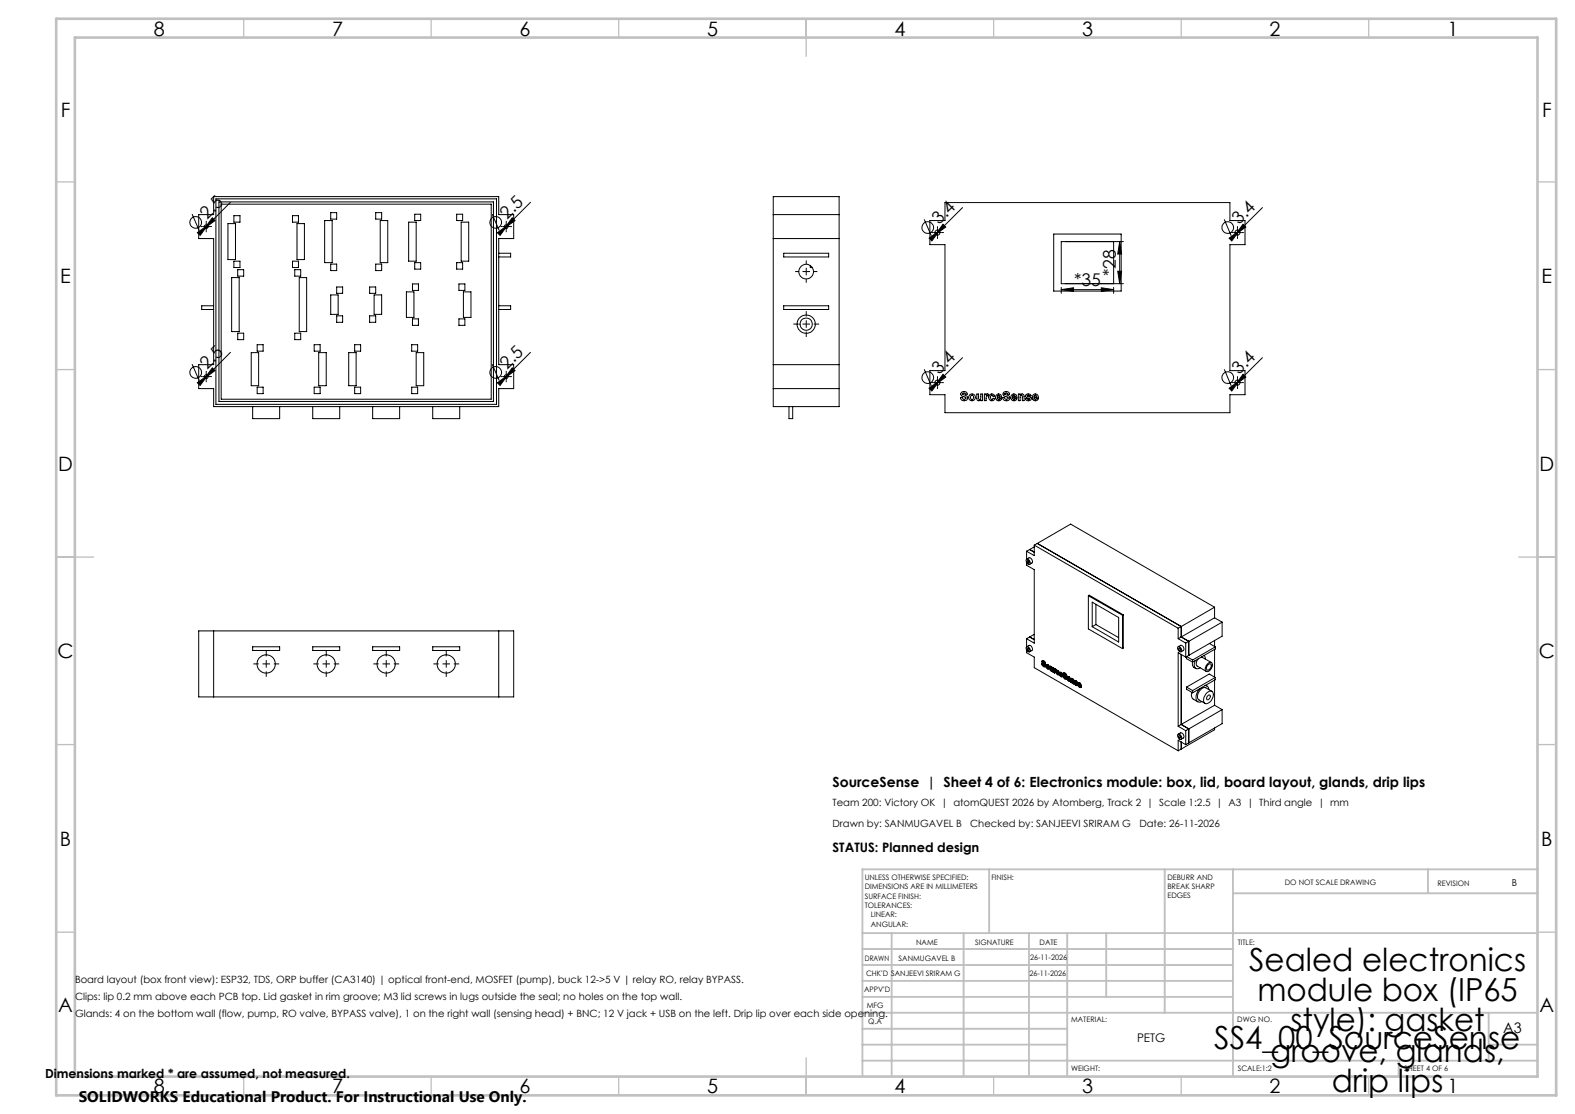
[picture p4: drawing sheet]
<svg xmlns="http://www.w3.org/2000/svg" width="420mm" height="297mm" viewBox="0 0 420 297" stroke-linecap="round" stroke-linejoin="round" font-family="sans-serif">
<g fill="none" stroke="#000" stroke-width=".27">
<path d="M51.2 57.1l1.9 4.4M56.6 58.1l.7 .7-2.7 2zM57 52.4h76v4.8h4v6.4h-4v33.6h4v6.4h-4v4.8h-76v-4.8h-4v-6.4h4v-33.6h-4v-6.4h4zM57.6 53h74.8v54.8h-74.8zM58.4 53.8h73.2v53.2h-73.2zM59 54.4h72v52h-72zM60.8 59.6h2v9.6h-2zM61.5 53.9l-6.1 6.2M62.4 57.5h1.6v1.7h-1.6zM78 57.5h1.6v1.7h-1.6zM79.2 59.6h2v9.6h-2zM86.6 58.8h2v11.2h-2z"/>
<path d="M88.2 56.7h1.6v1.7h-1.6zM100.2 56.7h1.6v1.7h-1.6zM101.4 58.8h2v11.2h-2zM109 59.2h2v10.4h-2zM110.6 57.1h1.6v1.7h-1.6zM121.8 57.1h1.6v1.7h-1.6zM123 59.2h2v10.4h-2zM131.2 57.1l1.9 4.4M136.6 58.1l.7 .7-2.7 2zM141.5 53.9l-6.9 6.9M206.2 57.2h17.6M206.2 52.4h17.6v56h-17.6z"/>
<path d="M246.5 58.5l1.9 4.4M251.5 59.8l.7 .7-2.7 2zM252 54h76v4.8h4v6.4h-4v33.6h4v6.4h-4v4.8h-76v-4.8h-4v-6.4h4v-33.6h-4v-6.4h4zM256.7 55.3l-6.2 6.2M326.5 58.5l1.8 4.4M331.5 59.8l.7 .7-2.7 2zM336.7 55.3l-6.3 6.2M52.6 62.1l2.8-2-2 2.7zM54.5 60.5h1M55.4 60.1l-.8 .7M61.8 74h2v14.4h-2zM62.4 69.6h1.6v1.7h-1.6z"/>
<path d="M63.4 71.9h1.6v1.7h-1.6zM78 69.6h1.6v1.7h-1.6zM78.6 71.9h1.6v1.7h-1.6zM79.8 74h2v14.4h-2zM88.2 70.4h1.6v1.7h-1.6zM88.2 78.6h2v5.2h-2zM89.8 76.5h1.6v1.7h-1.6zM98.6 76.5h1.6v1.7h-1.6zM99.8 78.6h2v5.2h-2zM100.2 70.4h1.6v1.7h-1.6zM108.4 77.8h2v6.8h-2zM110 75.7h1.6v1.7h-1.6z"/>
<path d="M110.6 70h1.6v1.8h-1.6zM121.8 70h1.6v1.8h-1.6zM122.4 75.7h1.6v1.7h-1.6zM123.6 77.8h2v6.8h-2zM132.6 62.1l2.7-2-2 2.7zM133 67.5h3.2v1h-3.2M206.2 63.6h17.6M209 67.5h12v1h-12zM216.1 70.8v.5h.5M247.8 63.5l2.7-2-2 2.7zM250.5 61.5l-1 1M281 62.4h18v15.2h-18z"/>
<path d="M283 77.2l3.3-.5v1zM283 76.6v1.6M283 77.2h14M293.7 76.7l3.3 .5-3.3 .5zM297 64.4v11.2M297 76.6v1.6M298.1 72.3h1l-.5 3.3zM298.6 64.4l.5 3.3h-1zM298.6 64.4v11.2M299.6 64.4h-16.6v11.2h16.6M327.8 63.5l2.6-2-1.9 2.7zM330.4 61.5l-.9 1"/>
<path d="M51.2 97.1l1.9 4.4M56.6 98.1l.7 .7-2.7 2zM57 81.5h-3.2v1h3.2M61.5 93.9l-6.1 6.2M63.4 88.8h1.6v1.8h-1.6zM67 94h2v8.8h-2zM68.6 91.9h1.6v1.7h-1.6zM78.6 88.8h1.6v1.8h-1.6zM83.8 91.9h1.6v1.7h-1.6zM85 94h2v8.8h-2zM89.8 84.2h1.6v1.7h-1.6zM93 94h2v8.8h-2z"/>
<path d="M94.6 91.9h1.6v1.7h-1.6zM98.6 84.2h1.6v1.7h-1.6zM109.8 91.9h1.6v1.7h-1.6zM110 85h1.6v1.7h-1.6zM111 94h2v8.8h-2zM122.4 85h1.6v1.7h-1.6zM131.2 97.1l1.9 4.4M133 81.5h3.2v1h-3.2M136.6 98.1l.7 .7-2.7 2zM141.5 93.9l-6.9 6.9M206.2 97.2h17.6M209 81.5h12v1h-12z"/>
<path d="M246.5 98.5l1.9 4.4M251.5 99.8l.7 .7-2.7 2zM256.7 95.4l-6.2 6.1M326.5 98.5l1.8 4.4M331.5 99.8l.7 .7-2.7 2zM336.7 95.4l-6.3 6.1M52.6 102.1l2.8-2-2 2.7zM55.4 100.1l-.8 .7M67.4 108.4v3.2h7.2v-3.2M68.6 103.2h1.6v1.7h-1.6zM83.4 108.4v3.2h7.2v-3.2M83.8 103.2h1.6v1.7h-1.6z"/>
<path d="M94.6 103.2h1.6v1.7h-1.6zM99.4 108.4v3.2h7.2v-3.2M109.8 103.2h1.6v1.7h-1.6zM115.4 108.4v3.2h7.2v-3.2M132.6 102.1l2.7-2-2 2.7zM206.2 103.6h17.6M210.4 108.4v3.2h1v-3.2M247.8 103.5l2.7-2-2 2.7zM250.5 101.5l-1 1M256.5 104.5l.3-.1a.86 .86 0 0 1 1.2 .7h-.5l-.4-.3-.4 .3a1.32 1.32 0 0 1 1.3 1.3 1.01 1.01 0 0 1-1.1 .4 1.01 1.01 0 0 1-.8-.8h.5a.47 .47 0 0 0 .5 .5 .47 .47 0 0 0 .4-.6 1.1 1.1 0 0 1-1.2-1.2zM258.9 105.5l.3-.1a.59 .59 0 0 1 .4 .5 .59 .59 0 0 1-.4 .6l-.4-.4zM260.5 105.1h.4v1.2a.28 .28 0 0 0 .3 .2 .28 .28 0 0 0 .3-.2v-1.2h.5v1.7h-.5v-.2a.57 .57 0 0 1-.6 .2 .57 .57 0 0 1-.4-.6z"/>
<path d="M262.5 105.1h.5v.2l.3-.3 .3 .1-.1 .5h-.4l-.1 1.2h-.5zM263.9 105.2l.9-.1 .5 .5-.5 .1a.32 .32 0 0 0-.4-.3 .32 .32 0 0 0-.2 .3 .46 .46 0 0 0-.1 .6 .46 .46 0 0 0 .6 .2l.1-.3h.5a.88 .88 0 0 1-1.4 .5 .88 .88 0 0 1 0-1.5zM265.7 105.3a.84 .84 0 0 1 1-.1 .84 .84 0 0 1 .4 .9h-1.1l.2 .4 .4-.2h.5a.88 .88 0 0 1-1.4 .4 .88 .88 0 0 1 0-1.4zM266.1 105.5l.4-.1 .2 .4h-.7zM267.8 104.5l.2-.1a.86 .86 0 0 1 1.2 .7h-.5l-.4-.3-.4 .3a1.39 1.39 0 0 1 1.4 1.3 1.04 1.04 0 0 1-1.1 .4 1.04 1.04 0 0 1-.8-.8h.4a.47 .47 0 0 0 .5 .5 .47 .47 0 0 0 .4-.6 1.1 1.1 0 0 1-1.2-1.2zM269.8 105.3a.84 .84 0 0 1 1-.1 .84 .84 0 0 1 .4 .9h-1.2l.3 .4 .4-.2h.4a.88 .88 0 0 1-1.3 .4 .88 .88 0 0 1 0-1.4zM270.1 105.5l.4-.1 .2 .4h-.7zM271.6 105.1h.4v.2a.58 .58 0 0 1 .7-.2 .58 .58 0 0 1 .4 .6v1.1h-.5v-1.2a.27 .27 0 0 0-.3-.2 .27 .27 0 0 0-.2 .2l-.1 1.2h-.4zM273.6 105.2l.9-.1 .5 .4-.5 .1-.4-.2-.2 .2a.82 .82 0 0 1 1 1l-1 .2-.5-.5 .5-.1 .1 .3h.4l.2-.1-.2-.2a.78 .78 0 0 1-.9-.6zM275.5 105.3a.83 .83 0 0 1 1-.1 .83 .83 0 0 1 .4 .9h-1.2l.3 .4 .4-.2h.5a.88 .88 0 0 1-1.4 .4 .88 .88 0 0 1 0-1.4zM275.8 105.5l.4-.1 .2 .4h-.7zM327.8 103.5l2.6-2-1.9 2.7z"/>
<path d="M330.4 101.5l-.9 1M273.7 149.1a.85 .85 0 0 1 .9 .4 .85 .85 0 0 1-.1 1 1.02 1.02 0 0 1-.8-1.4zM273.8 150v.7l2 1.2v19.6l-2-1.2M273.8 147v2.1M273.8 149.1l.6-.4a.92 .92 0 0 1 .8 1.4l-.6 .4M273.9 149.5a.31 .31 0 0 1 .4 .2 .31 .31 0 0 1-.1 .4zM274.4 149.6v.1M274.6 146.5l1.2 .7M274.6 146.5l-.8 .5M275.8 145.8l-1.2 .7M275.8 145.3l38.4 22.2M275.8 145.3v2.8l-2-1.1"/>
<path d="M276.6 144.9l38.4 22.1M276.6 144.9l8.9-5.2 38.4 22.2M276.6 144.9l-.8 .4M290.2 158.8l.2-.1 9.1 5.2M290.2 158.8l9.1 5.2M290.2 158.8v8.9l9.1 5.2M53 168.2h84v17.6h-84zM57 168.2v17.6M67.4 172.4h7.2v1h-7.2zM83.4 172.4h7.2v1h-7.2zM99.4 172.4h7.2v1h-7.2zM115.4 172.4h7.2v1h-7.2z"/>
<path d="M133 168.2v17.6M273.7 172.5a.82 .82 0 0 1 .9 .4 .82 .82 0 0 1-.1 .9 1.01 1.01 0 0 1-.8-1.3zM273.8 173.3v.7l2 1.2v2.8l38.4 22.2M273.8 170.3v2.1M273.8 172.4l.6-.3a.9 .9 0 0 1 .8 1.3l-.6 .4M273.9 172.9a.29 .29 0 0 1 .4 .1 .29 .29 0 0 1-.1 .4zM274.4 173h.1M274.6 169.8l1.2 .7M274.6 169.8l-.8 .5M275.8 169.1l-1.2 .7M277.7 176.9a.61 .61 0 0 0 .3 .7 .61 .61 0 0 0 .7-.1M277.7 176.9l.4 .1"/>
<path d="M277.7 176.9l.3 .2M277.9 176.2h.4M278 177.1l.3 .4M278 176.5l.2 .1M278 176.5l.1 .1M278.1 176.5l.3 .3M278.1 176.5h.1M278.1 176.5h-.1M278.1 176.6l.5 .5 .1 .4M278.1 177l.3 .4M278.1 177l-.1 .1M278.2 176.6l.2 .2"/>
<path d="M278.2 176.6h-.1M278.2 176.2h-.2a1.17 1.17 0 0 0 .5 1.2l-.2 .1M278.2 176.2l.5 .7M278.3 176.2l.4 .3v.4M278.3 176.2h-.1M278.4 177.4h.1M278.4 177.4l-.1 .1M278.4 176.8l.3 .1M278.5 176.8l.3 .7M278.8 177.5l-.2 .3M278.8 177.5h-.1M279.1 177.7l.1-.2a.34 .34 0 0 1 .3 .2 .34 .34 0 0 1-.2 .4"/>
<path d="M279.1 177.7l.2 .4M279.2 177.6l.2 .4M279.2 177.6l-.1 .1M279.3 177.4l-.1 .2M279.3 177.3l.5 .7M279.3 177.3l-.1-.1a.6 .6 0 0 0-.2 .8 .6 .6 0 0 0 .7 .3l.1-.3M279.4 177.2l.5 .8M279.4 177.2h-.4M279.4 178l-.1 .1M279.4 177.2l-.1 .1M279.4 178l.1 .1M279.8 178.3l-.2 .1"/>
<path d="M279.9 178l-.1 .3M279.9 178h-.1M280 177.7v.6a.45 .45 0 0 0 .5 .6M280 177.7h.3M280 177.7l.2 .1M280.2 178.3l.1 .4M280.2 177.8v.5M280.3 178.2l.2 .4-.2 .1M280.3 177.7v.5M280.3 178.2l-.1 .1M280.3 177.7l-.1 .1M280.5 178v.6l-.2 .1"/>
<path d="M280.5 178.9h.1M280.5 178h.3M280.5 178l.2 .1M280.5 178.9l.2 .2M280.7 178.1v1M280.8 178l-.1 1.1M280.8 178l-.1 .1M281 178.3v1l.2 .1M281 178.3h.3M281 178.3l.2 .1M281.2 178.4l.2 .1M281.2 179.1v.3"/>
<path d="M281.3 178.3v.1M281.3 179l-.1 .4M281.3 178.3l-.1 .1M281.3 179l-.1 .1M281.4 178.7l-.1 .3M281.4 178.5l.1 .1M281.4 178.7l.1 .1M281.4 178.7l-.2 .4M281.4 178.4h.1M281.4 178.4l-.1 .1M281.5 178.4l.2 .1M281.5 178.4l-.1 .1"/>
<path d="M281.5 178.6v.2M281.7 178.5l-.2 .3M281.7 178.5l-.2 .1M281.8 179.2l.2-.2 .4 .3M281.8 179.2l.2 .5M281.8 178.7h.3M281.8 178.7l-.1 .1M281.9 179.1l.2 .5-.1 .1M281.9 179v.1M281.9 179.1l-.1 .1M282 178.8l-.2-.1a.64 .64 0 0 0-.1 .8 .64 .64 0 0 0 .6 .4l.1-.2M282 178.8l.4 .5"/>
<path d="M282.1 178.7l.4 .6h-.1M282.1 178.7l-.1 .1M282.2 179.6l-.2 .1M282.2 179.6l.3 .1M282.2 179.6l.2 .1M282.5 179.7l-.2 .2M282.5 179.7h-.1M282.8 179.2l.2 .1M282.8 179.2l-.2 .1M282.9 179.5v.1M282.9 179.6l-.2 .1M282.9 179.6l.1 .1"/>
<path d="M282.9 179.9l.1 .2M282.9 179.3l.3 .3 .1 .6M282.9 179.5l.2 .4-.4-.2M282.9 179.5l-.2 .2M282.9 179.3h-.1a.61 .61 0 0 0-.2 .7 .61 .61 0 0 0 .7 .3M283 179.3l.4 .4-.1 .5M283 179.3h-.1M283.6 179.5h.4M283.7 179.8v.1M283.7 179.7l.4 .4M283.7 179.7h.1M283.7 179.8h.1"/>
<path d="M283.7 179.9l.7 .9M283.8 179.7l-.1 .1M283.8 179.7l.1 .1M283.9 179.8l.2 .3M283.9 179.8l-.2 .1M283.9 179.6l-.2-.1a1.01 1.01 0 0 0 .5 1.2l-.2 .1M283.9 179.6l.5 .6M284 179.5l.5 .5-.1 .2M284 179.5l-.1 .1M291.3 160.5l7 4.1v6.6l-7-4.1zM292.2 166.5l-.9 .6M292.2 166.5l6.1 3.5"/>
<path d="M292.2 161.1v5.4M299.3 164v8.9M299.5 163.9v8.9l-.2 .1M299.5 163.9l-.2 .1M314.1 172.5a.82 .82 0 0 1 .9 .4 .82 .82 0 0 1-.1 .9 1.01 1.01 0 0 1-.8-1.3zM314.2 172.4l.6-.3a.88 .88 0 0 1 .8 1.3l-.6 .4M314.2 167.5v2.8M314.2 170.3l2 1.1M314.4 172.8a.31 .31 0 0 1 .4 .2 .31 .31 0 0 1-.2 .4l-.3-.3zM314.7 173h.1M315 167v2.8M315 174.5v18.6"/>
<path d="M315 169.8l2 1.2M315 167l-.8 .5M315 169.8l-.8 .5M316.2 175.2l-2-1.2v19.6M316.2 171.4v3.8M316.4 175.1v.5l1.6 .9M316.4 175l1.6 1M317 171v3.7M317 174.7l-.8 .5M317 171l-.8 .4M318 176.5l.1 1 .8 .7M318 176v.5"/>
<path d="M318.7 176.1a1.52 1.52 0 0 0 .4 2.2l.9-.3M319.5 175.7a1.45 1.45 0 0 0-.2 1.9l2.4 1.4M320.4 175.2l2.6 1.4M321.1 174.7l.3 1M321.9 177.5a.56 .56 0 0 1 .7-.5 .56 .56 0 0 1 .4 .7 .93 .93 0 0 1-1.2 .8l-.1-.3zM322 177a.74 .74 0 0 1 1.1-.3 .74 .74 0 0 1 .1 1.1 1.18 1.18 0 0 1-1.7 1l-.1-.7zM322.5 171.6l1.6 .9M323.9 161.9l-8.9 5.1M323.9 161.9v2.8M323.9 170.8v1.5M323.9 173.1v7.4M323.9 164.7l-8.9 5.1"/>
<path d="M323.9 164.7l2 1.2M324.1 172.5l-6.1 3.5M324.1 172.5v.5l-6.1 3.5M325.9 165.9l-8.9 5.1M325.9 165.9v3.7l-8.9 5.1M282.9 180.2l-.2-.4 .6 .4M283 180.1l.1 .1M283 180.1l-.1 .1M283.1 180.2h-.2M283.1 180.2l.2 .1M283.2 180.1l-.1 .1M283.3 180.2l.1 .1"/>
<path d="M283.4 180.3l-.2 .1M283.4 180.2a.71 .71 0 0 0 1 .8v-.2M283.4 180.2l.4 .1M283.4 180.2l.3 .1M283.4 180.3h-.1M283.7 180.3l.3 .5M283.8 180.3l.3 .4M283.8 180.3h-.1M284.1 180.7h.1M284.1 180.7l-.1 .1M284.1 180.1l.3 .1M284.2 180.1l.4 .7"/>
<path d="M284.6 180.8l-.3 .3M284.6 180.8h-.2M284.9 180.7l.2 .4-.3-.2zM284.9 180.7v.1M284.9 180.8l-.1 .1M284.9 180.8l.2 .1M284.9 181.1l.2 .2M284.9 180.5l.3 .3 .2 .6M284.9 180.5h-.1a.59 .59 0 0 0-.2 .7 .59 .59 0 0 0 .8 .3M285.1 180.4l.3 .5v.5M285.1 180.4l-.4 .1M285.1 181.3h.1"/>
<path d="M285.1 180.4l-.2 .1M285.1 181.3l-.1 .1M285.1 181.3l.3 .2M285.2 181.3h-.1M285.4 181.4l-.6-.4 .2 .4M285.4 181.4h.1M285.4 181.5l-.1 .1M285.5 181.4l-.1 .1M285.5 180.9h.4M285.5 180.9v1l.3 .1M285.5 180.9l.3 .1M285.8 181v.2"/>
<path d="M285.8 181.6v.4M285.9 180.9v.2M285.9 181.5l-.1 .5M285.9 181.5l-.1 .1M285.9 180.9l-.1 .1M285.9 181.3v.2M286 181.3l.1 .9 .2 .1M286 181.3l-.2 .3M286.1 181.1l.2 .6M286.2 181.1l.3 .5M286.2 181.1h-.4h.3M286.2 181.1h-.1"/>
<path d="M286.3 181.7v.6M286.5 181.6l-.2 .7M286.5 181.6l-.2 .1M286.5 182.1a.5 .5 0 0 0 .2 .5 .5 .5 0 0 0 .6 0M286.5 182.1l.2 .1M286.6 181.6h.4M286.7 182.2l.2 .3M286.7 182.1h-.2M286.7 181.9h.1M286.8 181.8l.5 .3M286.8 181.8l-.1 .1M286.8 181.9l.4 .4"/>
<path d="M286.8 181.9h.1M286.8 181.8h.1M286.8 182.2h-.1M286.9 182.3l.1 .2M286.9 181.6h-.3l-.1 .3 .6 .6M286.9 181.6l.4 .5M286.9 182.5l.2 .1M287 181.6l.4 .5h-.1M287 182.5h.1M287 181.6h-.1M287 182.5h-.1M287.1 182.5h.1"/>
<path d="M287.1 182.5v.1M287.2 182.1l.2 .2M287.2 182.3l.1 .3M287.4 182.3v.2M287.4 182.7l-.2 .1M287.4 182.3h-.2M287.4 182.5l-.1 .2M287.4 182.5l-.1 .1M287.7 182.1h.3M287.7 182.1l-.2 .1M287.8 182.4v.1M287.8 182.5l.2 .1"/>
<path d="M287.8 182.5h-.1M287.8 182.8l.2 .2M287.8 182.2l.5 .9M287.8 182.4l.2 .3-.3-.2M287.8 182.4l-.1 .1M287.8 182.2l-.1-.1a.63 .63 0 0 0-.2 .8 .63 .63 0 0 0 .7 .4l.1-.1M287.9 183.1l-.2-.4 .6 .4M288 182.1l.3 .5v.5M288 183h.1M288 182.1l-.2 .1M288 183l-.1 .1M288 183l.3 .2"/>
<path d="M288.1 182.9l-.1 .1M288.3 183l.1 .1M288.4 183.1l-.3 .2M288.4 183.1l-.1 .1M314.1 195.8a.84 .84 0 0 1 .9 .4 .84 .84 0 0 1-.1 .9 1.01 1.01 0 0 1-.8-1.3zM314.2 195.8l.6-.4a.9 .9 0 0 1 .8 1.3l-.6 .4M314.2 193.6l2 1.2M314.4 196.1a.31 .31 0 0 1 .4 .2 .31 .31 0 0 1-.2 .4l-.3-.3zM314.7 196.3l.1 .1M315 197.8v1.9M315 193.1l2 1.2M315 193.1l-.8 .5"/>
<path d="M315 199.7l-.8 .5M316.2 198.5l-2-1.2v2.9M316.2 194.8v3.7M316.4 183.2v.6l1.6 .9M316.4 183.2l1.6 .9M317 194.3v3.7M317 198l-.8 .5M317 194.3l-.8 .5M317.8 184.6l-.1 .9 .2 .6 1.5 1M318 184.1v.6M319.9 183.6a2.82 2.82 0 0 0-.6 3.4l.7 .2 .5-.2M321.3 182.8l.8 .3 .3 .7"/>
<path d="M321.5 182.7l.3 .2M321.7 184.9a1 1 0 0 1 .9-.7 1 1 0 0 1 .9 .7 2.35 2.35 0 0 1-2 2.7 1.84 1.84 0 0 1 .2-2.7zM322.1 185.5l.3-.2a.68 .68 0 0 1 .3 .8 .68 .68 0 0 1-.8 .4l-.1-.4zM323.2 184.3l-1.6-.9a2.17 2.17 0 0 0-1.9 3.1l1.6 1M323.9 181.3v6.7M323.9 194.1v.5l-8.9 5.1M323.9 188l-8.9 5.1M323.9 188l2 1.2M324.1 180.6l-1.6-.9-6.1 3.5M324.1 180.6v.6l-6.1 3.5M324.1 180.6l-6.1 3.5M325.9 189.2v3.7l-8.9 5.1"/>
<path d="M325.9 189.2l-8.9 5.1"/>
<circle cx="52.2" cy="59.3" r="1.55"/>
<circle cx="132.2" cy="59.3" r="1.55"/>
<circle cx="55" cy="60.4" r=".5"/>
<circle cx="135" cy="60.4" r=".5"/>
<circle cx="215" cy="72.4" r="1.96"/>
<circle cx="247.4" cy="60.7" r="1.55"/>
<circle cx="250" cy="62" r=".68"/>
<circle cx="327.4" cy="60.7" r="1.56"/>
<circle cx="330" cy="62" r=".68"/>
<circle cx="52.2" cy="99.3" r="1.56"/>
<circle cx="132.2" cy="99.3" r="1.56"/>
<circle cx="215" cy="86.4" r="1.65"/>
<circle cx="215" cy="86.4" r="2.45"/>
<circle cx="55" cy="100.4" r=".51"/>
<circle cx="135" cy="100.4" r=".5"/>
<circle cx="247.4" cy="100.7" r="1.55"/>
<circle cx="250" cy="102" r=".68"/>
<circle cx="259.2" cy="105.9" r=".91"/>
<circle cx="327.4" cy="100.7" r="1.56"/>
<circle cx="330" cy="102" r=".68"/>
<circle cx="71" cy="177" r="2.45"/>
<circle cx="87" cy="177" r="2.45"/>
<circle cx="103" cy="177" r="2.45"/>
<circle cx="119" cy="177" r="2.45"/>
</g>
<g fill="none" stroke="#c0c0c0" stroke-width=".35">
<path d="M65 5v5M115 5v5M165 5v5M215 5v10M265 5v5M315 5v5M365 5v5M15 48.5h5M410 48.5h5M15 98.5h5M410 98.5h5M15 148.5h10"/>
<path d="M405 148.5h10M15 198.5h5M410 198.5h5M15 248.5h5M410 248.5h5M65 287v5M115 287v5M165 287v5M215 282v10M265 287v5M315 287v5M365 287v5"/>
</g>
<g fill="none" stroke="#c0c0c0" stroke-width=".5">
<path d="M263.8 231.8v17M310.6 231.8v38.2M328.8 231.8v55.2M328.8 238.2h81.2M380.8 231.8v6.4M410 231.8h-180v55.2M230 248.8h180M230 257.3h98.8M230 253h98.8M237.8 248.8v38.2M257 248.8v38.2M274.4 248.8v38.2"/>
<path d="M284.6 248.8v38.2M295 248.8v17M230 265.8h98.8M230 261.5h98.8M230 278.5h54.6M230 274.3h54.6M230 270h180M397 278.5h13M397 270v12.8M230 282.8h180M373 282.8v4.2"/>
</g>
<path d="M15 5h400v287h-400zM20 10h390v277h-390z" fill="none" stroke="#c0c0c0" stroke-width=".7"/>
<g fill="#000">
<path d="M56.6 58.1l.7 .7-2.7 2zM52.6 62.1l2.8-2-2 2.7zM136.6 58.1l.7 .7-2.7 2zM132.6 62.1l2.7-2-2 2.7zM251.5 59.8l.7 .7-2.7 2zM247.8 63.5l2.7-2-2 2.7zM283 77.2l3.3-.5v1zM293.7 76.7l3.3 .5-3.3 .5zM298.1 72.3h1l-.5 3.3zM298.6 64.4l.5 3.3h-1zM331.5 59.8l.7 .7-2.7 2zM327.8 63.5l2.6-2-1.9 2.7z"/>
<path d="M56.6 98.1l.7 .7-2.7 2zM52.6 102.1l2.8-2-2 2.7zM136.6 98.1l.7 .7-2.7 2zM132.6 102.1l2.7-2-2 2.7zM251.5 99.8l.7 .7-2.7 2zM247.8 103.5l2.7-2-2 2.7zM331.5 99.8l.7 .7-2.7 2zM327.8 103.5l2.6-2-1.9 2.7z"/>
</g>
<g fill="none" stroke="#000" stroke-width=".27" stroke-dasharray="15.2 1.3 1.3 1.3" stroke-linecap="butt">
<path d="M55 59.4v-.5M135 59.4v-.5M54 60.4h-.5M55 60.4v-1M55 60.4h-1M55 60.4v1M55 60.4h1M55 61.4v.5M56 60.4h.5M134 60.4h-.5M135 60.4v-1M135 60.4h-1"/>
<path d="M135 60.4v1M135 60.4h1M135 61.4v.5M136 60.4h.5M213 72.4h-1M215 72.4v-1M215 72.4h-1M215 72.4v1M215 72.4h1M215 70.4v-1M215 74.4v1M217 72.4h1"/>
<path d="M249 62h-.7M250 62v-1M250 62h-1M250 62v1M250 62h1M250 61v-.7M250 63v.7M251 62h.7M329 62h-.7M330 62v-1M330 62h-1M330 62v1"/>
<path d="M330 62h1M330 61v-.7M330 63v.7M331 62h.7M55 99.4v-.5M135 99.4v-.5M213 86.4h-1.4M215 86.4v-1M215 86.4h-1M215 86.4v1M215 86.4h1M215 84.4v-1.4"/>
<path d="M215 88.4v1.4M217 86.4h1.4M54 100.4h-.5M55 100.4v-1M55 100.4h-1M55 100.4v1M55 100.4h1M55 101.4v.5M56 100.4h.5M134 100.4h-.5M135 100.4v-1M135 100.4h-1"/>
<path d="M135 100.4v1M135 100.4h1M135 101.4v.5M136 100.4h.5M249 102h-.7M250 102v-1M250 102h-1M250 102v1M250 102h1M250 101v-.7M250 103v.7M251 102h.7"/>
<path d="M329 102h-.7M330 102v-1M330 102h-1M330 102v1M330 102h1M330 101v-.7M330 103v.7M331 102h.7M69 177h-1.4M71 177v-1M71 177h-1M71 177v1"/>
<path d="M71 177h1M71 175v-1.4M71 179v1.4M73 177h1.4M85 177h-1.4M87 177v-1M87 177h-1M87 177v1M87 177h1M87 175v-1.4M87 179v1.4M89 177h1.4"/>
<path d="M101 177h-1.4M103 177v-1M103 177h-1M103 177v1M103 177h1M103 175v-1.4M103 179v1.4M105 177h1.4M117 177h-1.4M119 177v-1M119 177h-1M119 177v1"/>
<path d="M119 177h1M119 175v-1.4M119 179v1.4M121 177h1.4"/>
</g>
<g font-size="8.5">
<text x="333.1" y="258.8">Sealed electronics</text>
<text x="335.3" y="266.9">module box (IP65</text>
<text x="344.1" y="275">style): gasket</text>
<text x="323.8" y="279.7">SS4_00_SourceSense</text>
<text x="338.8" y="283.1">groove, glands,</text>
<text x="355.1" y="291.2">drip lips</text>
</g>
<g font-size="5.3">
<text x="41" y="9.5">8</text>
<text x="88.5" y="9.5">7</text>
<text x="138.5" y="9.5">6</text>
<text x="188.5" y="9.5">5</text>
<text x="238.5" y="9.5">4</text>
<text x="288.5" y="9.5">3</text>
<text x="338.5" y="9.5">2</text>
<text x="386" y="9.5">1</text>
<text x="16.2" y="31.2">F</text>
<text x="411.2" y="31.2">F</text>
<text x="16.1" y="75.5">E</text>
<text x="411.1" y="75.5">E</text>
<text x="15.5" y="125.5">D</text>
<text x="410.5" y="125.5">D</text>
<text x="15.4" y="175.5">C</text>
<text x="410.4" y="175.5">C</text>
<text x="16" y="225.5">B</text>
<text x="411" y="225.5">B</text>
<text x="15.5" y="269.7">A</text>
<text x="410.5" y="269.7">A</text>
<text x="41" y="291.5">8</text>
<text x="88.5" y="291.5">7</text>
<text x="138.5" y="291.5">6</text>
<text x="188.5" y="291.5">5</text>
<text x="238.5" y="291.5">4</text>
<text x="288.5" y="291.5">3</text>
<text x="338.5" y="291.5">2</text>
<text x="386" y="291.5">1</text>
</g>
<g font-size="4.7">
<text x="55.2" y="58.7" transform="rotate(-45 55.2 58.7)">2.5</text>
<text x="135.2" y="58.7" transform="rotate(-45 135.2 58.7)">2.5</text>
<text x="250.4" y="60" transform="rotate(-45 250.4 60)">3.4</text>
<text x="330.4" y="60" transform="rotate(-45 330.4 60)">3.4</text>
<text x="286.4" y="76.2">*35</text>
<text x="297.6" y="73.6" transform="rotate(-90 297.6 73.6)">*28</text>
<text x="55.2" y="98.7" transform="rotate(-45 55.2 98.7)">2.5</text>
<text x="135.2" y="98.7" transform="rotate(-45 135.2 98.7)">2.5</text>
<text x="250.4" y="100" transform="rotate(-45 250.4 100)">3.4</text>
<text x="330.4" y="100" transform="rotate(-45 330.4 100)">3.4</text>
</g>
<text font-size="4.1" x="21" y="293.7">SOLIDWORKS Educational Product. For Instructional Use Only.</text>
<text font-size="3.9" x="400.9" y="275.5">A3</text>
<text font-size="3.7" x="222" y="209.8">SourceSense | Sheet 4 of 6: Electronics module: box, lid, board layout, glands, drip lips</text>
<text font-size="3.5" x="222" y="227.1">STATUS: Planned design</text>
<text font-size="3.3" x="12" y="287.5">Dimensions marked * are assumed, not measured.</text>
<text font-size="3.2" x="303.2" y="277.9">PETG</text>
<g font-size="2.7">
<text x="222" y="215">Team 200: Victory OK | atomQUEST 2026 by Atomberg, Track 2 | Scale 1:2.5 | A3 | Third angle | mm</text>
<text x="222" y="220.5">Drawn by: SANMUGAVEL B</text>
<text x="258.7" y="220.5">Checked by: SANJEEVI SRIRAM G</text>
<text x="303.8" y="220.5">Date: 26-11-2026</text>
<text x="20" y="262">Board layout (box front view): ESP32, TDS, ORP buffer (CA3140) | optical front-end, MOSFET (pump), buck 12-&gt;5 V | relay RO, relay BYPASS.</text>
<text x="20" y="266.5">Clips: lip 0.2 mm above each PCB top. Lid gasket in rim groove; M3 lid screws in lugs outside the seal; no holes on the top wall.</text>
<text x="20" y="271">Glands: 4 on the bottom wall (flow, pump, RO valve, BYPASS valve), 1 on the right wall (sensing head) + BNC; 12 V jack + USB on the left. Drip lip over each side opening.</text>
</g>
<text font-size="2.5" x="403.2" y="236.1">B</text>
<g font-size="2">
<text x="230.6" y="234.6">UNLESS OTHERWISE SPECIFIED:</text>
<text x="230.6" y="237.1">DIMENSIONS ARE IN MILLIMETERS</text>
<text x="230.6" y="239.6">SURFACE FINISH:</text>
<text x="264.4" y="234.6">FINISH:</text>
<text x="311.3" y="234.5">DEBURR AND</text>
<text x="311.3" y="237">BREAK SHARP</text>
<text x="311.3" y="239.5">EDGES</text>
<text x="342.6" y="236">DO NOT SCALE DRAWING</text>
<text x="383.3" y="236.2">REVISION</text>
<text x="230.6" y="242.1">TOLERANCES:</text>
<text x="232.2" y="244.6">LINEAR:</text>
<text x="232.2" y="247.1">ANGULAR:</text>
<text x="244.3" y="252">NAME</text>
<text x="260" y="251.9">SIGNATURE</text>
<text x="277.2" y="251.9">DATE</text>
<text x="330.1" y="251.9">TITLE:</text>
<text x="230.6" y="256.1">DRAWN</text>
<text x="239.6" y="256.1">SANMUGAVEL B</text>
<text x="274.7" y="255.9">26-11-2026</text>
<text x="230.9" y="260.3">CHK'D SANJEEVI SRIRAM G</text>
<text x="274.5" y="260.3">26-11-2026</text>
<text x="230.4" y="264.4">APPV'D</text>
<text x="231.1" y="268.8">MFG</text>
<text x="231.5" y="273">Q.A</text>
<text x="285.6" y="272.5">MATERIAL:</text>
<text x="330" y="272.5">DWG NO.</text>
<text x="285.6" y="285.5">WEIGHT:</text>
<text x="330.1" y="285.6">SCALE:1:2</text>
<text x="374.5" y="285.6">SHEET 4 OF 6</text>
</g>
</svg>
